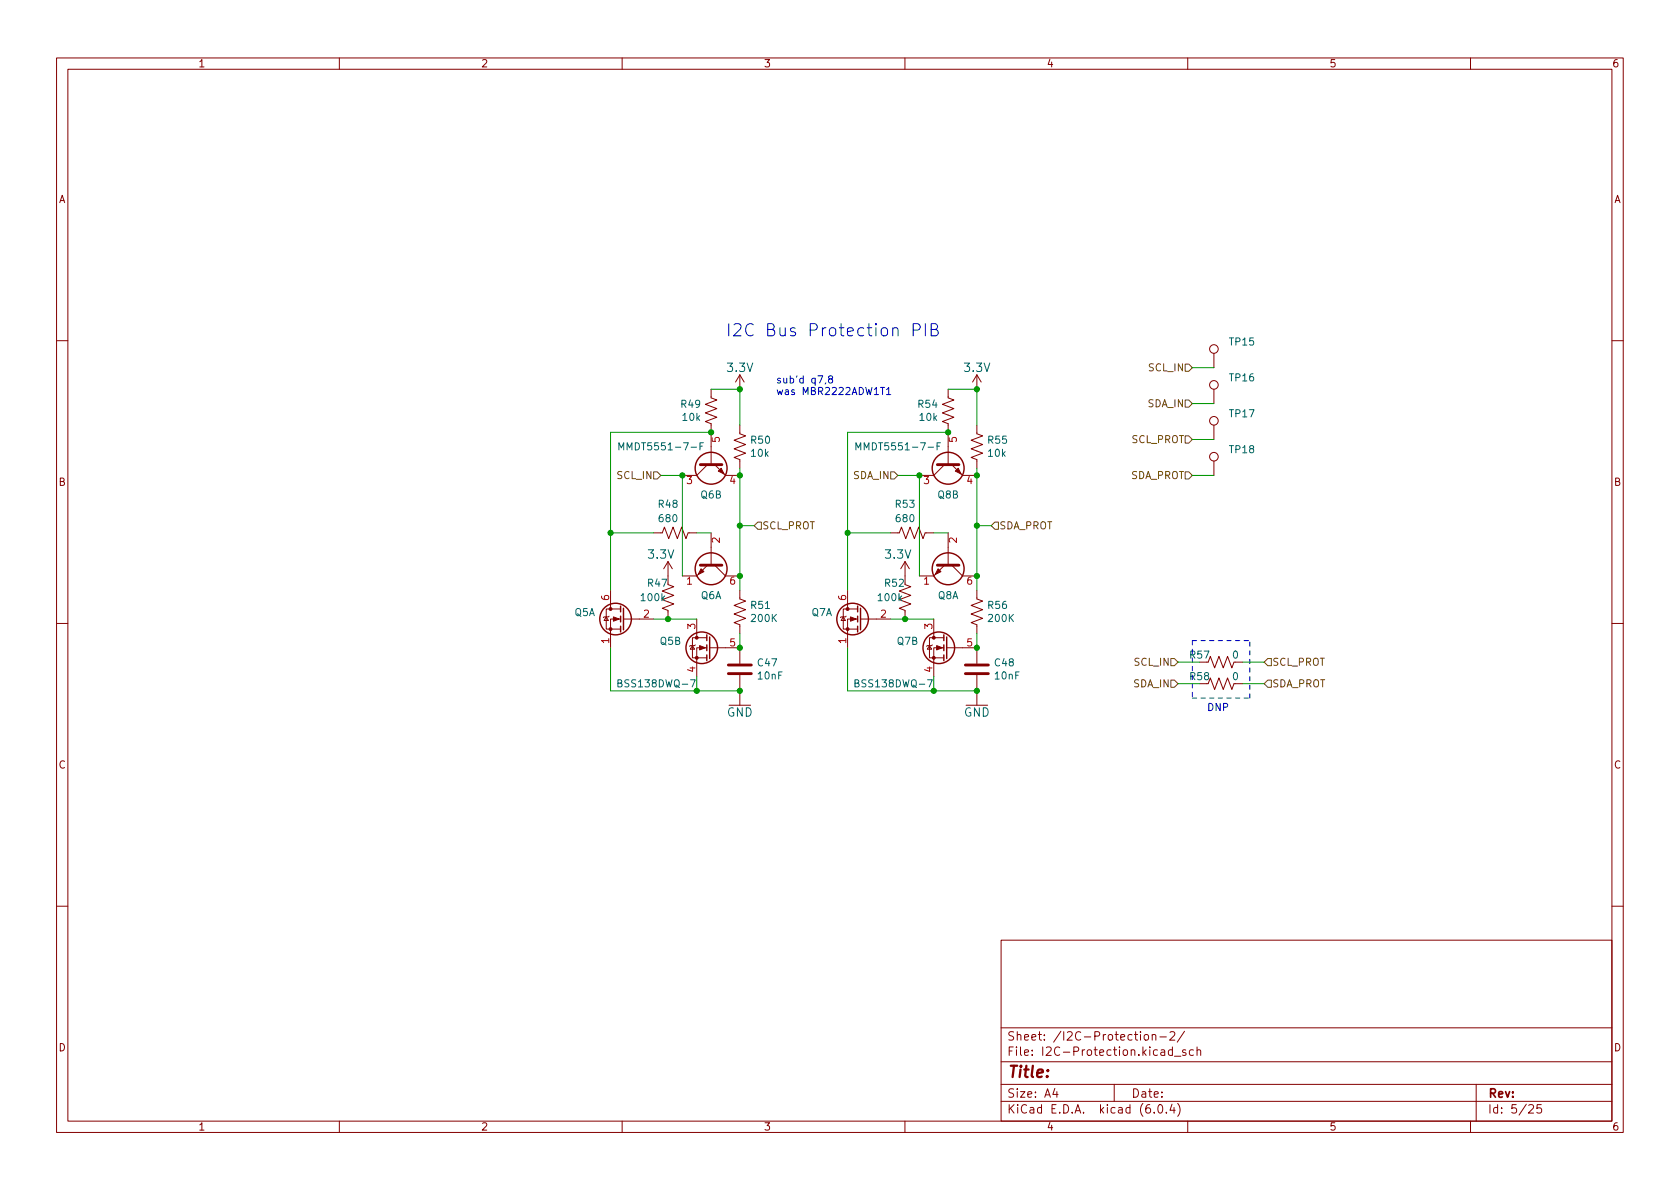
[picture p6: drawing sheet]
<svg xmlns="http://www.w3.org/2000/svg" width="297mm" height="210mm" viewBox="0 0 297 210" stroke-linecap="round" stroke-linejoin="round" font-family="sans-serif">
<g fill="none" stroke="#840000" stroke-width=".18">
<path d="M10 10.2h277v190.1h-277zM12 12.2h273v186.1h-273zM60 10.2v2M110 10.2v2M160 10.2v2M210 10.2v2M260 10.2v2M10 60.2h2M125.7 68.8v1.6l1 .3-2 .8 2 .8-2 .7 2 .8-2 .7 1 .4v7.3M130.8 75.2v1.5l1 .4-2 .7 2 .8-2 .8 2 .7-2 .8 1 .4v1.5M130.8 66.3v2.5M130.8 66.3l-.8 1.3"/>
<path d="M130.8 66.3l.8 1.3M167.6 68.8v1.6l1.1 .3-2.1 .8 2.1 .8-2.1 .7 2.1 .8-2.1 .7 1 .4v7.3M172.7 75.2v1.5l1 .4-2 .7 2 .8-2 .8 2 .7-2 .8 1 .4v1.5M172.7 66.3l-.7 1.3M172.7 66.3l.8 1.3M172.7 66.3v2.5M214.6 62.5v2.5M214.6 68.8v2.6M214.6 75.2v2.5M285 60.2h2M115.6 94.2h1.5l.4-1 .7 2 .8-2 .8 2 .7-2 .8 2 .4-1h1.5M118.1 99.3v3.8"/>
<path d="M118.1 99.3l-.8 1.3M118.1 99.3l.8 1.3M125.1 99.9l-1.9 1.9h-2.6M125.1 82.2l-1.9 1.9h-2.6M125.7 94.2v5.7M126.4 82.2l1.9 1.9h2.5M126.4 99.9l1.9 1.9h2.5M157.5 94.2h1.5l.4-1 .7 2 .8-2 .8 2 .7-2 .8 2 .4-1h1.5M160 99.3v3.8M160 99.3l-.7 1.3M160 99.3l.8 1.3M167 99.9l-1.9 1.9h-2.5"/>
<path d="M167 82.2l-1.9 1.9h-2.5M167.6 94.2v5.7M168.3 82.2l1.9 1.9h2.5M168.3 99.9l1.9 1.9h2.5M214.6 81.5v2.6M10 110.2h2M107.2 109.1l.4 .6h-.8zM107.7 109l-.1 .1h-.8l-.1 .1M107.9 104.4v3.3M109.7 109.5h-1.8v5M109.7 107.7h-2.5v3.5h2.5M110.2 109.5h5.4"/>
<path d="M118.1 103.4l1 .4-2 .7 2 .8-2 .7 2 .8-2 .8 1 .3v1.6M122.4 114.2l.4 .6h-.8zM122.9 114l-.1 .2h-.8l-.1 .1M123.2 109.5v3.3M125 114.5h-1.8v5.1M125 112.8h-2.6v3.5h2.6M125.5 114.5h5.3v2.8M130.8 104.4v1.5l1 .4-2 .8 2 .7-2 .8 2 .7-2 .8 1 .4v1.5M130.8 119.4v5.3M149.1 109.1l.4 .6h-.8zM149.6 109l-.1 .1h-.8l-.1 .1M149.9 104.4v3.3"/>
<path d="M151.6 109.5h-1.7v5M151.6 107.7h-2.5v3.5h2.5M152.1 109.5h5.4M160 103.4l1 .4-2 .7 2 .8-2 .7 2 .8-2 .8 1 .3v1.6M164.3 114.2l.4 .6h-.7zM164.8 114l-.1 .2h-.7l-.2 .1M165.1 109.5v3.3M166.9 114.5h-1.8v5.1M166.9 112.8h-2.6v3.5h2.6M167.4 114.5h5.3v2.8M172.7 104.4v1.5l1 .4-2 .8 2 .7-2 .8 2 .7-2 .8 1 .4v1.5M172.7 119.4v5.3"/>
<path d="M213.6 117.1l.4-1 .8 2 .7-2 .8 2 .7-2 .8 2 .4-1M218.4 117.1h1.3M285 110.2h2M128.9 124.7h3.8M170.8 124.7h3.8M213.6 120.9l.4-1 .8 2 .7-2 .8 2 .7-2 .8 2 .4-1M218.4 120.9h1.3M10 160.2h2M177 166.3h108v32h-108zM285 160.2h2M60 198.3v2M110 198.3v2"/>
<path d="M160 198.3v2M177 194.8h108M177 191.8h108M177 187.8h108M177 181.8h108M186.5 192.5l-.4 1h1M186.9 193v1M197 191.8v3M202.4 183.1l.2-.2 .4 .2 .1 .5-.2 .3h-.3l-.2-.1zM203.7 183.1l.2-.2 .4 .1 .1 .9M203.7 182.9v1M204.1 196.7v.1"/>
<path d="M204.9 195.4l.2-.1a.81 .81 0 0 1 .6 .7 .81 .81 0 0 1-.3 .8h-.2a.81 .81 0 0 1-.6-.6 .81 .81 0 0 1 .3-.8zM205.1 183.4h1.1M206.2 196.7v.1M206.9 182.6l.5-.2 .2 .2 .1 .3-.9 1h.9M207.2 195.3l-.3 1h.9M207.3 185.7l-.4-.1-.3 .3v.4l.1 .3h.6M207.3 185.1v1.5M207.6 195.8v1M207.6 186.8h1.2M208.2 195.1a1.72 1.72 0 0 1 0 2.3M209.4 182.4l-1.3 1.9M209.6 185.7l-.3-.1-.2 .2v.3l.5 .1v.4h-.5"/>
<path d="M210 198.3v2M211 185.7l-.4-.1-.3 .3v.4l.1 .3h.6M211.6 185.8l.3-.2 .3 .1 .1 .9M211.6 185.1v1.5M260 198.3v2M261 191.8v6.5M270.3 195.5l.6-.2 .2 .2 .1 .3-1 1h1M272.5 195.3h-.7l-.1 .7 .2-.1 .5 .1 .2 .2-.1 .5-.2 .1-.6-.1"/>
<circle cx="214.6" cy="74.4" r=".76"/>
<circle cx="214.6" cy="68.1" r=".76"/>
<circle cx="214.6" cy="61.7" r=".76"/>
<circle cx="214.6" cy="80.8" r=".76"/>
</g>
<path d="M123.8 99.9h3.8M123.8 82.2h3.8M165.7 82.2h3.8M165.7 99.9h3.8M128.8 119.1h4M128.8 117.6h4M170.7 119.1h4.1M170.7 117.6h4.1" fill="none" stroke="#840000" stroke-width=".51"/>
<g fill="#840000" stroke="#840000" stroke-width=".18">
<path d="M168.9 83.3l.5-.5 .5 1z"/>
<path d="M108.5 109.1l1 .4-1 .3z"/>
<path d="M165.9 100.6l.5 .5-1 .5z"/>
<path d="M124 100.6l.5 .5-1.1 .5z"/>
<path d="M165.6 114.2l1 .3-1 .4z"/>
<path d="M127 83.3l.5-.5 .5 1z"/>
<path d="M150.4 109.1l1 .4-1 .3z"/>
<path d="M123.7 114.2l1 .3-1 .4z"/>
<circle cx="107.9" cy="111.2" r=".25"/>
<circle cx="107.9" cy="107.7" r=".25"/>
<circle cx="165.1" cy="116.3" r=".25"/>
<circle cx="165.1" cy="112.8" r=".25"/>
<circle cx="149.9" cy="111.2" r=".25"/>
<circle cx="149.9" cy="107.7" r=".25"/>
<circle cx="123.2" cy="116.3" r=".25"/>
<circle cx="123.2" cy="112.8" r=".25"/>
</g>
<g fill="none" stroke="#840000" stroke-width=".25">
<path d="M109.7 107.2v1M109.7 109v1M109.7 110.7v1.1M110.2 107.6v3.8M125 112.3v1M125 114v1.1M125 115.8v1M125.5 112.6v3.9M151.6 107.2v1M151.6 109v1M151.6 110.7v1.1M152.1 107.6v3.8"/>
<path d="M166.9 112.3v1M166.9 114v1.1M166.9 115.8v1M167.4 112.6v3.9"/>
<circle cx="125.7" cy="82.8" r="2.82"/>
<circle cx="167.6" cy="82.8" r="2.82"/>
<circle cx="108.8" cy="109.5" r="2.79"/>
<circle cx="124.1" cy="114.5" r="2.79"/>
<circle cx="125.7" cy="100.6" r="2.82"/>
<circle cx="150.7" cy="109.5" r="2.79"/>
<circle cx="166" cy="114.5" r="2.79"/>
<circle cx="167.6" cy="100.6" r="2.82"/>
</g>
<path d="M109.4 79.6v-1.3l.5 .9 .4-.9v1.3M123.8 78.9h.4M124.4 78.3h-.6v1.3M151.3 79.6v-1.3l.5 .9 .4-.9v1.3M165.7 78.9h.4M166.3 78.3h-.6v1.3M109.3 120.8l.5-.1 .1-.1v-.3l-.6-.1v1.3h.4l.2-.1 .1-.4-.3-.2M122.1 120.2h.8l-.5 1.3M151.2 120.8l.5-.1 .1-.1v-.3l-.6-.1v1.3h.5l.1-.1 .1-.4-.3-.2M164 120.2h.8l-.5 1.3" fill="none" stroke="#006464" stroke-width=".18"/>
<path d="M209.5 70.7h.7l.6 .7-.6 .6h-.7zM209.5 64.4h.7l.6 .6-.6 .7h-.7zM209.5 77.1h.7l.6 .6-.6 .7h-.7zM115.6 83.4h.6l.6 .7-.6 .6h-.6zM134 92.3h.6v1.3h-.6l-.7-.6zM157.5 83.4h.6l.6 .7-.6 .6h-.6zM175.9 92.3h.6v1.3h-.6l-.6-.6zM209.5 83.4h.7l.6 .7-.6 .6h-.7zM207 116.5h.6l.7 .6-.7 .6h-.6zM224.2 116.5h.6v1.2h-.6l-.7-.6zM207 120.3h.6l.7 .6-.7 .6h-.6zM224.2 120.3h.6v1.2h-.6l-.7-.6z" fill="none" stroke="#725600" stroke-width=".18"/>
<path d="M161.5 58.4h.8a.59 .59 0 0 0 .4-.6 .59 .59 0 0 0-.4-.6h-.8v2.2M163.6 57.2v2.2M164.6 58.3h.8a.52 .52 0 0 0 .4-.6 .52 .52 0 0 0-.4-.5h-.8v2.2h.9a.58 .58 0 0 0 .4-.6 .58 .58 0 0 0-.5-.5M146 67.7l-.1 .2M146.7 67l-.2-.2v-.2l.2-.1h.4l.1 .2v.2l-.6 .2-.1 .1v.3l.2 .2h.3l.2-.2v-.3l-.2-.2M155.7 68.5h.7M156.8 68.9l.3-.4v1.3M156.8 69.8h.7" fill="none" stroke="#0000c2" stroke-width=".18"/>
<path d="M210.8 113.3v10.1M210.8 113.3h10.2M210.8 123.4h10.2M221 123.4v-10.1" fill="none" stroke="#0000c2" stroke-width=".18" stroke-dasharray=".8 .8"/>
<g fill="none" stroke="#009600" stroke-width=".18">
<path d="M125.7 68.8h5.1v6.4M125.7 76.4h-17.8v28M167.6 76.4h-17.7v28M167.6 68.8h5.1v6.4M210.8 65h3.8M210.8 71.4h3.8M210.8 77.7h3.8M107.9 94.2h7.7M116.8 84.1h3.8v17.7M123.2 94.2h2.5M130.8 82.8v21.6M130.8 93h2.5"/>
<path d="M149.9 94.2h7.6M158.7 84.1h3.9v17.7M165.1 94.2h2.5M172.7 93h2.6M172.7 82.8v21.6M210.8 84.1h3.8M107.9 114.5v7.7h22.9M115.6 109.5h7.6M123.2 119.6v2.6M130.8 112v2.5M149.9 114.5v7.7h22.8M157.5 109.5h7.6"/>
<path d="M165.1 119.6v2.6M172.7 112v2.5M208.3 117.1h3.8M219.7 117.1h3.8M208.3 120.9h3.8M219.7 120.9h3.8"/>
</g>
<g fill="#009600" stroke="#009600" stroke-width=".18">
<circle cx="149.9" cy="94.2" r=".46"/>
<circle cx="172.7" cy="84.1" r=".46"/>
<circle cx="162.6" cy="84.1" r=".46"/>
<circle cx="172.7" cy="68.8" r=".46"/>
<circle cx="167.6" cy="76.4" r=".46"/>
<circle cx="172.7" cy="93" r=".46"/>
<circle cx="172.7" cy="101.8" r=".46"/>
<circle cx="123.2" cy="122.2" r=".46"/>
<circle cx="130.8" cy="101.8" r=".46"/>
<circle cx="118.1" cy="109.5" r=".46"/>
<circle cx="165.1" cy="122.2" r=".46"/>
<circle cx="160" cy="109.5" r=".46"/>
<circle cx="130.8" cy="122.2" r=".46"/>
<circle cx="130.8" cy="114.5" r=".46"/>
<circle cx="172.7" cy="122.2" r=".46"/>
<circle cx="172.7" cy="114.5" r=".46"/>
<circle cx="107.9" cy="94.2" r=".46"/>
<circle cx="130.8" cy="93" r=".46"/>
<circle cx="120.6" cy="84.1" r=".46"/>
<circle cx="130.8" cy="84.1" r=".46"/>
<circle cx="130.8" cy="68.8" r=".46"/>
<circle cx="125.7" cy="76.4" r=".46"/>
</g>
<text font-size="3" fill="#0000c2" x="128.3" y="59.5">I2C Bus Protection PIB</text>
<text font-size="2.8" fill="#840000" x="178" y="190.6">Title:</text>
<g font-size="2.1" fill="#006464">
<text x="128.7" y="65.8">3.3V</text>
<text x="170.6" y="65.8">3.3V</text>
<text x="114.7" y="98.8">3.3V</text>
<text x="156.6" y="98.8">3.3V</text>
<text x="128.5" y="126.7">GND</text>
<text x="170.4" y="126.7">GND</text>
</g>
<g font-size="2.1" fill="#840000">
<text x="178" y="184">Sheet: /I2C-Protection-2/</text>
<text x="178" y="186.7">File: I2C-Protection.kicad_sch</text>
<text x="178" y="196.9">KiCad E.D.A. kicad (6.0.4)</text>
<text x="178" y="194.1">Size: A4</text>
<text x="200" y="194.1">Date:</text>
<text x="263" y="194.1">Rev:</text>
<text x="263" y="196.9">Id: 5/25</text>
</g>
<g font-size="1.8" fill="#840000">
<text x="35" y="11.9">1</text>
<text x="85" y="11.9">2</text>
<text x="135" y="11.9">3</text>
<text x="185" y="11.9">4</text>
<text x="235" y="11.9">5</text>
<text x="285" y="11.9">6</text>
<text x="10.3" y="35.9">A</text>
<text x="285.3" y="35.9">A</text>
<text x="10.3" y="85.9">B</text>
<text x="285.3" y="85.9">B</text>
<text x="10.3" y="135.9">C</text>
<text x="285.3" y="135.9">C</text>
<text x="10.3" y="185.9">D</text>
<text x="285.3" y="185.9">D</text>
<text x="35" y="199.9">1</text>
<text x="85" y="199.9">2</text>
<text x="135" y="199.9">3</text>
<text x="185" y="199.9">4</text>
<text x="235" y="199.9">5</text>
<text x="285" y="199.9">6</text>
</g>
<g font-size="1.8" fill="#725600">
<text x="203.2" y="65.7">SCL_IN</text>
<text x="203" y="72">SDA_IN</text>
<text x="200" y="78.4">SCL_PROT</text>
<text x="109.2" y="84.7">SCL_IN</text>
<text x="150.9" y="84.7">SDA_IN</text>
<text x="199.8" y="84.7">SDA_PROT</text>
<text x="134.7" y="93.6">SCL_PROT</text>
<text x="176.6" y="93.6">SDA_PROT</text>
<text x="200.6" y="117.7">SCL_IN</text>
<text x="224.9" y="117.7">SCL_PROT</text>
<text x="200.4" y="121.5">SDA_IN</text>
<text x="224.9" y="121.5">SDA_PROT</text>
</g>
<g font-size="1.8" fill="#006464">
<text x="217.5" y="61.1">TP15</text>
<text x="217.5" y="67.4">TP16</text>
<text x="120.5" y="72.1">R49</text>
<text x="120.8" y="74.4">10k</text>
<text x="162.4" y="72.1">R54</text>
<text x="162.7" y="74.4">10k</text>
<text x="217.5" y="73.8">TP17</text>
<text x="110.6" y="79.6">MMDT5551-7-F</text>
<text x="132.8" y="78.5">R50</text>
<text x="132.9" y="80.8">10k</text>
<text x="152.5" y="79.6">MMDT5551-7-F</text>
<text x="174.7" y="78.5">R55</text>
<text x="174.8" y="80.8">10k</text>
<text x="217.5" y="80.1">TP18</text>
<text x="116.5" y="89.8">R48</text>
<text x="123.9" y="88.1">Q6B</text>
<text x="158.4" y="89.8">R53</text>
<text x="165.8" y="88.1">Q8B</text>
<text x="116.6" y="92.3">680</text>
<text x="158.5" y="92.3">680</text>
<text x="113.5" y="106.3">100k</text>
<text x="114.6" y="103.8">R47</text>
<text x="123.9" y="105.9">Q6A</text>
<text x="132.8" y="107.7">R51</text>
<text x="155.4" y="106.3">100k</text>
<text x="156.5" y="103.8">R52</text>
<text x="165.8" y="105.9">Q8A</text>
<text x="174.7" y="107.7">R56</text>
<text x="101.6" y="108.9">Q5A</text>
<text x="133" y="110">200K</text>
<text x="143.5" y="108.9">Q7A</text>
<text x="174.9" y="110">200K</text>
<text x="116.7" y="114">Q5B</text>
<text x="134" y="117.8">C47</text>
<text x="158.6" y="114">Q7B</text>
<text x="175.9" y="117.8">C48</text>
<text x="210.5" y="116.5">R57</text>
<text x="217.9" y="116.5">0</text>
<text x="109.8" y="121.5">BSS138DWQ-7</text>
<text x="134.1" y="120.1">10nF</text>
<text x="151.7" y="121.5">BSS138DWQ-7</text>
<text x="176" y="120.1">10nF</text>
<text x="210.5" y="120.3">R58</text>
<text x="217.9" y="120.3">0</text>
</g>
<g font-size="1.8" fill="#0000c2">
<text x="137.2" y="67.8">sub'd q7,8</text>
<text x="137.2" y="69.8">was MBR2222ADW1T1</text>
<text x="213.4" y="125.7">DNP</text>
</g>
<g font-size="1.8" fill="#a90000">
<text x="127.3" y="78.2" transform="rotate(-90 127.3 78.2)">5</text>
<text x="169.2" y="78.2" transform="rotate(-90 169.2 78.2)">5</text>
<text x="121.4" y="85.6">3</text>
<text x="129" y="85.6">4</text>
<text x="163.3" y="85.6">3</text>
<text x="171" y="85.6">4</text>
<text x="127.3" y="96" transform="rotate(-90 127.3 96)">2</text>
<text x="169.2" y="96" transform="rotate(-90 169.2 96)">2</text>
<text x="107.7" y="106.2" transform="rotate(-90 107.7 106.2)">6</text>
<text x="121.4" y="103.4">1</text>
<text x="129" y="103.4">6</text>
<text x="149.6" y="106.2" transform="rotate(-90 149.6 106.2)">6</text>
<text x="163.3" y="103.4">1</text>
<text x="171" y="103.4">6</text>
<text x="107.7" y="113.8" transform="rotate(-90 107.7 113.8)">1</text>
<text x="113.8" y="109.2">2</text>
<text x="122.9" y="111.2" transform="rotate(-90 122.9 111.2)">3</text>
<text x="149.6" y="113.8" transform="rotate(-90 149.6 113.8)">1</text>
<text x="155.7" y="109.2">2</text>
<text x="164.8" y="111.2" transform="rotate(-90 164.8 111.2)">3</text>
<text x="122.9" y="118.9" transform="rotate(-90 122.9 118.9)">4</text>
<text x="129" y="114.3">5</text>
<text x="164.8" y="118.9" transform="rotate(-90 164.8 118.9)">4</text>
<text x="171" y="114.3">5</text>
</g>
</svg>
